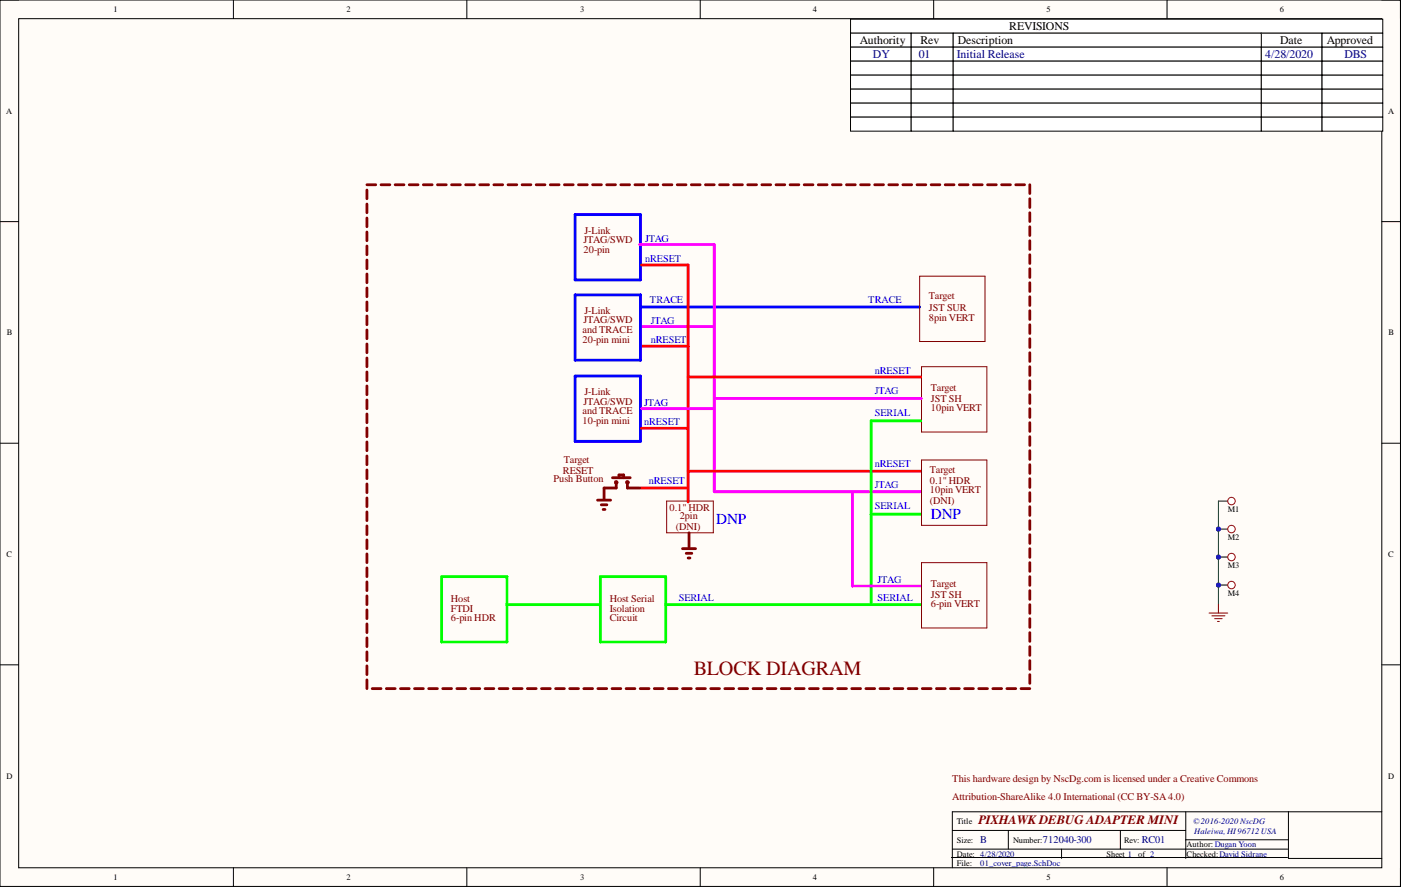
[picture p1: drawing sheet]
<svg xmlns="http://www.w3.org/2000/svg" width="381mm" height="241mm" viewBox="0 0 381 241" stroke-linecap="round" stroke-linejoin="round" font-family="sans-serif">
<path d="M0 0h380.9v241.1h-380.9z" fill-rule="evenodd" fill="#fffcf8"/>
<path d="M0 0h380.9v241.1h-380.9z" fill="none" stroke="#000" stroke-width=".27"/>
<path d="M5.1 5.1h370.7v231h-370.7z" fill-rule="evenodd" fill="#fffcf8"/>
<g fill="none" stroke="#000" stroke-width=".27">
<path d="M0 0h5.1M5.1 5.1h370.7v231h-370.7zM63.5 0v5.1M127 0v5.1M190.4 0v5.1M253.9 0v5.1M317.4 0v5.1M375.8 0h5.1v5.1M0 60.3h5.1M375.8 60.3h5.1M0 120.6h5.1M375.8 120.6h5.1"/>
<path d="M0 180.9h5.1M375.8 180.9h5.1M63.5 236.1v5M127 236.1v5M190.4 236.1v5M253.9 236.1v5M258.7 233.3h91.4M259 225.9h63.5M259 231h91.4M274.2 225.9v5.1M288.7 231v2.5M304.7 225.9v5.1"/>
<path d="M317.4 236.1v5M322.5 220.8v12.7M322.5 228.5h27.9M350.4 220.8v12.7h25.4M375.8 220.8h-116.8v15.3M380.9 236.1v5"/>
</g>
<path d="M231.3 5.2h144.7v3.8h-144.7z" fill-rule="evenodd" fill="#fff"/>
<path d="M231.3 5.2h144.7v3.8h-144.7z" fill="none" stroke="#000" stroke-width=".27"/>
<path d="M231.3 9h16.5v3.8h-16.5z" fill-rule="evenodd" fill="#fff"/>
<path d="M231.3 9h16.5v3.8h-16.5z" fill="none" stroke="#000" stroke-width=".27"/>
<path d="M247.8 9h11.4v3.8h-11.4z" fill-rule="evenodd" fill="#fff"/>
<path d="M247.8 9h11.4v3.8h-11.4z" fill="none" stroke="#000" stroke-width=".27"/>
<path d="M343 9h16.5v3.8h-16.5z" fill-rule="evenodd" fill="#fff"/>
<path d="M343 9h16.5v3.8h-16.5z" fill="none" stroke="#000" stroke-width=".27"/>
<path d="M359.5 9h16.5v3.8h-16.5z" fill-rule="evenodd" fill="#fff"/>
<path d="M359.5 9h16.5v3.8h-16.5z" fill="none" stroke="#000" stroke-width=".27"/>
<path d="M259.2 9h83.8v3.8h-83.8z" fill-rule="evenodd" fill="#fff"/>
<path d="M259.2 9h83.8v3.8h-83.8z" fill="none" stroke="#000" stroke-width=".27"/>
<path d="M231.3 12.8h16.5v3.8h-16.5z" fill-rule="evenodd" fill="#fff"/>
<path d="M231.3 12.8h16.5v3.8h-16.5z" fill="none" stroke="#000" stroke-width=".27"/>
<path d="M247.8 12.8h11.4v3.8h-11.4z" fill-rule="evenodd" fill="#fff"/>
<path d="M247.8 12.8h11.4v3.8h-11.4z" fill="none" stroke="#000" stroke-width=".27"/>
<path d="M259.2 12.8h83.8v3.8h-83.8z" fill-rule="evenodd" fill="#fff"/>
<path d="M259.2 12.8h83.8v3.8h-83.8z" fill="none" stroke="#000" stroke-width=".27"/>
<path d="M343 12.8h16.5v3.9h-16.5z" fill-rule="evenodd" fill="#fff"/>
<path d="M343 12.8h16.5v3.9h-16.5z" fill="none" stroke="#000" stroke-width=".27"/>
<path d="M359.5 12.8h16.5v3.9h-16.5z" fill-rule="evenodd" fill="#fff"/>
<path d="M359.5 12.8h16.5v3.9h-16.5z" fill="none" stroke="#000" stroke-width=".27"/>
<path d="M231.3 16.6h16.5v3.8h-16.5z" fill-rule="evenodd" fill="#fff"/>
<path d="M231.3 16.6h16.5v3.8h-16.5z" fill="none" stroke="#000" stroke-width=".27"/>
<path d="M247.8 16.6h11.4v3.8h-11.4z" fill-rule="evenodd" fill="#fff"/>
<path d="M247.8 16.6h11.4v3.8h-11.4z" fill="none" stroke="#000" stroke-width=".27"/>
<path d="M259.2 16.6h83.8v3.8h-83.8z" fill-rule="evenodd" fill="#fff"/>
<path d="M259.2 16.6h83.8v3.8h-83.8z" fill="none" stroke="#000" stroke-width=".27"/>
<path d="M343 16.7h16.5v3.8h-16.5z" fill-rule="evenodd" fill="#fff"/>
<path d="M343 16.7h16.5v3.8h-16.5z" fill="none" stroke="#000" stroke-width=".27"/>
<path d="M359.5 16.7h16.5v3.8h-16.5z" fill-rule="evenodd" fill="#fff"/>
<path d="M359.5 16.7h16.5v3.8h-16.5z" fill="none" stroke="#000" stroke-width=".27"/>
<path d="M231.3 20.4h16.5v3.9h-16.5z" fill-rule="evenodd" fill="#fff"/>
<path d="M231.3 20.4h16.5v3.9h-16.5z" fill="none" stroke="#000" stroke-width=".27"/>
<path d="M247.8 20.4h11.4v3.9h-11.4z" fill-rule="evenodd" fill="#fff"/>
<path d="M247.8 20.4h11.4v3.9h-11.4z" fill="none" stroke="#000" stroke-width=".27"/>
<path d="M259.2 20.4h83.8v3.9h-83.8z" fill-rule="evenodd" fill="#fff"/>
<path d="M259.2 20.4h83.8v3.9h-83.8z" fill="none" stroke="#000" stroke-width=".27"/>
<path d="M343 20.5h16.5v3.8h-16.5z" fill-rule="evenodd" fill="#fff"/>
<path d="M343 20.5h16.5v3.8h-16.5z" fill="none" stroke="#000" stroke-width=".27"/>
<path d="M359.5 20.5h16.5v3.8h-16.5z" fill-rule="evenodd" fill="#fff"/>
<path d="M359.5 20.5h16.5v3.8h-16.5z" fill="none" stroke="#000" stroke-width=".27"/>
<path d="M231.3 24.3h16.5v3.8h-16.5z" fill-rule="evenodd" fill="#fff"/>
<path d="M231.3 24.3h16.5v3.8h-16.5z" fill="none" stroke="#000" stroke-width=".27"/>
<path d="M247.8 24.3h11.4v3.8h-11.4z" fill-rule="evenodd" fill="#fff"/>
<path d="M247.8 24.3h11.4v3.8h-11.4z" fill="none" stroke="#000" stroke-width=".27"/>
<path d="M259.2 24.3h83.8v3.8h-83.8z" fill-rule="evenodd" fill="#fff"/>
<path d="M259.2 24.3h83.8v3.8h-83.8z" fill="none" stroke="#000" stroke-width=".27"/>
<path d="M343 24.3h16.5v3.8h-16.5z" fill-rule="evenodd" fill="#fff"/>
<path d="M343 24.3h16.5v3.8h-16.5z" fill="none" stroke="#000" stroke-width=".27"/>
<path d="M359.5 24.3h16.5v3.8h-16.5z" fill-rule="evenodd" fill="#fff"/>
<path d="M359.5 24.3h16.5v3.8h-16.5z" fill="none" stroke="#000" stroke-width=".27"/>
<path d="M231.3 28.1h16.5v3.8h-16.5z" fill-rule="evenodd" fill="#fff"/>
<path d="M231.3 28.1h16.5v3.8h-16.5z" fill="none" stroke="#000" stroke-width=".27"/>
<path d="M247.8 28.1h11.4v3.8h-11.4z" fill-rule="evenodd" fill="#fff"/>
<path d="M247.8 28.1h11.4v3.8h-11.4z" fill="none" stroke="#000" stroke-width=".27"/>
<path d="M259.2 28.1h83.8v3.8h-83.8z" fill-rule="evenodd" fill="#fff"/>
<path d="M259.2 28.1h83.8v3.8h-83.8z" fill="none" stroke="#000" stroke-width=".27"/>
<path d="M343 28.1h16.5v3.8h-16.5z" fill-rule="evenodd" fill="#fff"/>
<path d="M343 28.1h16.5v3.8h-16.5z" fill="none" stroke="#000" stroke-width=".27"/>
<path d="M359.5 28.1h16.5v3.8h-16.5z" fill-rule="evenodd" fill="#fff"/>
<path d="M359.5 28.1h16.5v3.8h-16.5z" fill="none" stroke="#000" stroke-width=".27"/>
<path d="M231.3 31.9h16.5v3.8h-16.5z" fill-rule="evenodd" fill="#fff"/>
<path d="M231.3 31.9h16.5v3.8h-16.5z" fill="none" stroke="#000" stroke-width=".27"/>
<path d="M247.8 31.9h11.4v3.8h-11.4z" fill-rule="evenodd" fill="#fff"/>
<path d="M247.8 31.9h11.4v3.8h-11.4z" fill="none" stroke="#000" stroke-width=".27"/>
<path d="M259.2 31.9h83.8v3.8h-83.8z" fill-rule="evenodd" fill="#fff"/>
<path d="M259.2 31.9h83.8v3.8h-83.8z" fill="none" stroke="#000" stroke-width=".27"/>
<path d="M343 31.9h16.5v3.8h-16.5z" fill-rule="evenodd" fill="#fff"/>
<path d="M343 31.9h16.5v3.8h-16.5z" fill="none" stroke="#000" stroke-width=".27"/>
<path d="M359.5 31.9h16.5v3.8h-16.5z" fill-rule="evenodd" fill="#fff"/>
<path d="M359.5 31.9h16.5v3.8h-16.5zM331.3 136.3h2.6" fill="none" stroke="#000" stroke-width=".27"/>
<circle cx="334.9" cy="136.3" r="1.02" fill="#fff"/>
<circle cx="334.9" cy="136.3" r="1.02" fill="none" stroke="#bf0000" stroke-width=".27"/>
<circle cx="331.3" cy="143.9" r=".51" fill="#000080"/>
<circle cx="331.3" cy="143.9" r=".51" fill="none" stroke="#000080" stroke-width=".27"/>
<path d="M331.3 143.9h2.6" fill="none" stroke="#000" stroke-width=".27"/>
<circle cx="331.3" cy="143.9" r=".51" fill="#000080"/>
<circle cx="331.3" cy="143.9" r=".51" fill="none" stroke="#000080" stroke-width=".27"/>
<circle cx="334.9" cy="143.9" r="1.02" fill="#fff"/>
<circle cx="334.9" cy="143.9" r="1.02" fill="none" stroke="#bf0000" stroke-width=".27"/>
<circle cx="331.3" cy="151.5" r=".51" fill="#000080"/>
<circle cx="331.3" cy="151.5" r=".51" fill="none" stroke="#000080" stroke-width=".27"/>
<path d="M331.3 151.5h2.6" fill="none" stroke="#000" stroke-width=".27"/>
<circle cx="331.3" cy="151.5" r=".51" fill="#000080"/>
<circle cx="331.3" cy="151.5" r=".51" fill="none" stroke="#000080" stroke-width=".27"/>
<circle cx="334.9" cy="151.5" r="1.02" fill="#fff"/>
<circle cx="334.9" cy="151.5" r="1.02" fill="none" stroke="#bf0000" stroke-width=".27"/>
<circle cx="331.3" cy="159.2" r=".51" fill="#000080"/>
<circle cx="331.3" cy="159.2" r=".51" fill="none" stroke="#000080" stroke-width=".27"/>
<path d="M331.3 159.2h2.6" fill="none" stroke="#000" stroke-width=".27"/>
<circle cx="331.3" cy="159.2" r=".51" fill="#000080"/>
<circle cx="331.3" cy="159.2" r=".51" fill="none" stroke="#000080" stroke-width=".27"/>
<circle cx="334.9" cy="159.2" r="1.02" fill="#fff"/>
<circle cx="334.9" cy="159.2" r="1.02" fill="none" stroke="#bf0000" stroke-width=".27"/>
<path d="M250.1 75.1h17.8v17.8h-17.8zM250.6 99.8h17.8v17.7h-17.8zM181.3 136.3h12.7v8.6h-12.7zM250.6 125.1h17.8v17.8h-17.8zM250.6 153.1h17.8v17.7h-17.8zM328.8 166.8h5.1M329.6 167.5h3.5M330.3 168.3h2.1M331.1 169.1h.5M331.3 164.2v2.6" fill="none" stroke="#800000" stroke-width=".27"/>
<path d="M250.3 114.5h-13.4v50h-55.9M236.9 139.9h13.4M120.1 156.9h17.8v17.7h-17.8zM163.3 156.9h17.7v17.7h-17.7zM137.9 164.5h25.4M237.1 164.5h13.2" fill="none" stroke="#0f0" stroke-width=".76"/>
<path d="M173.9 66.5h20.3v67.3h56.1M174.4 88.8h19.8M174.4 111.2h19.8M194.2 108.4h56.4M231.8 134v25.4h18.5" fill="none" stroke="#f0f" stroke-width=".76"/>
<path d="M174.4 72.1h12.7v60.7h-12.9M174.4 94.2h12.7M174.4 116.5h12.7M187.1 102.6h63.2M187.1 133v3.6M187.1 128.2h63.2" fill="none" stroke="#f00" stroke-width=".76"/>
<g fill="none" stroke="#800000" stroke-width=".76">
<path d="M99.8 50.3h2.4M99.8 51.7v2.4M99.8 55.5v2.4M99.8 59.3v2.4M103.6 50.3h2.4M107.5 50.3h2.4M111.3 50.3h2.4M115.1 50.3h2.4M119 50.3h2.4M122.8 50.3h2.4M126.6 50.3h2.4M130.5 50.3h2.4"/>
<path d="M134.3 50.3h2.4M138.1 50.3h2.4M142 50.3h2.4M145.8 50.3h2.4M149.6 50.3h2.4M153.5 50.3h2.4M157.3 50.3h2.4M161.2 50.3h2.4M165 50.3h2.4M168.8 50.3h2.4M172.7 50.3h2.4M176.5 50.3h2.4"/>
<path d="M180.3 50.3h2.4M184.2 50.3h2.4M188 50.3h2.4M191.8 50.3h2.4M195.7 50.3h2.4M199.5 50.3h2.4M203.3 50.3h2.4M207.2 50.3h2.4M211 50.3h2.4M214.9 50.3h2.4M218.7 50.3h2.4M222.5 50.3h2.4"/>
<path d="M226.4 50.3h2.4M230.2 50.3h2.4M234 50.3h2.4M237.9 50.3h2.4M241.7 50.3h2.4M245.5 50.3h2.4M249.4 50.3h2.4M253.2 50.3h2.4M257 50.3h2.4M260.9 50.3h2.4M264.7 50.3h2.4M268.6 50.3h2.3"/>
<path d="M272.4 50.3h2.4M276.2 50.3h2.4M280.1 50.3v2.3M280.1 54.1v2.3M280.1 57.9v2.4M99.8 63.1v2.4M99.8 66.9v2.4M99.8 70.7v2.4M99.8 74.5v2.4M99.8 78.3v2.4M280.1 61.7v2.4M280.1 65.5v2.4"/>
<path d="M280.1 69.3v2.4M280.1 73.1v2.4M280.1 76.9v2.4M99.8 82.2v2.3M99.8 86v2.3M99.8 89.8v2.3M99.8 93.6v2.4M99.8 97.4v2.4M280.1 80.7v2.4M280.1 84.5v2.4M280.1 88.3v2.4M280.1 92.1v2.4"/>
<path d="M280.1 96v2.3M280.1 99.8v2.3M99.8 101.2v2.4M99.8 105v2.4M99.8 108.8v2.4M99.8 112.6v2.4M99.8 116.4v2.4M280.1 103.6v2.3M280.1 107.4v2.4M280.1 111.2v2.4M280.1 115v2.4M280.1 118.8v2.4"/>
<path d="M99.8 120.2v2.4M99.8 124v2.4M99.8 127.8v2.4M99.8 131.6v2.4M99.8 135.5v2.3M99.8 139.3v2.3M162.5 136.1h3.6M163.5 137.3h1.5M164 138.6h.5M166.6 130h4.8M167.6 131.2v1.6h-3.3v3M168.3 130v-.8h1.3v.8"/>
<path d="M170.6 131.2v1.6h3.3M280.1 122.6v2.4M280.1 126.4v2.4M280.1 130.2v2.4M280.1 134v2.4M280.1 137.8v2.4M99.8 143.1v2.4M99.8 146.9v2.4M99.8 150.7v2.4M99.8 154.5v2.4M99.8 158.3v2.4M185.6 149.3h3.6"/>
<path d="M186.6 150.5h1.5M187.1 151.8h.5M187.4 144.9v4.1M280.1 141.6v2.4M280.1 145.5v2.3M280.1 149.3v2.3M280.1 153.1v2.3M280.1 156.9v2.4M99.8 162.1v2.4M99.8 165.9v2.4M99.8 169.7v2.4M99.8 173.5v2.4"/>
<path d="M99.8 177.3v2.4M280.1 160.7v2.4M280.1 164.5v2.4M280.1 168.3v2.4M280.1 172.1v2.4M280.1 175.9v2.4M280.1 179.7v2.4M99.8 181.1v2.4M99.8 185v2.3M101.2 187.3h2.4M105.1 187.3h2.4M108.9 187.3h2.4"/>
<path d="M112.7 187.3h2.4M116.6 187.3h2.4M120.4 187.3h2.4M124.2 187.3h2.4M128.1 187.3h2.4M131.9 187.3h2.4M135.7 187.3h2.4M139.6 187.3h2.4M143.4 187.3h2.4M147.3 187.3h2.4M151.1 187.3h2.4M154.9 187.3h2.4"/>
<path d="M158.8 187.3h2.4M162.6 187.3h2.4M166.4 187.3h2.4M170.3 187.3h2.4M174.1 187.3h2.4M177.9 187.3h2.4M181.8 187.3h2.4M185.6 187.3h2.4M189.4 187.3h2.4M193.3 187.3h2.4M197.1 187.3h2.4M201 187.3h2.3"/>
<path d="M204.8 187.3h2.4M208.6 187.3h2.4M212.5 187.3h2.4M216.3 187.3h2.4M220.1 187.3h2.4M224 187.3h2.4M227.8 187.3h2.4M231.6 187.3h2.4M235.5 187.3h2.4M239.3 187.3h2.4M243.1 187.3h2.4M247 187.3h2.4"/>
<path d="M250.8 187.3h2.4M254.7 187.3h2.3M258.5 187.3h2.4M262.3 187.3h2.4M266.2 187.3h2.4M270 187.3h2.4M273.8 187.3h2.4M277.7 187.3h2.4M280.1 183.5v2.4"/>
<circle cx="167.6" cy="131.2" r=".17"/>
<circle cx="170.6" cy="131.2" r=".17"/>
</g>
<path d="M156.4 58.4h17.8v17.8h-17.8zM156.4 80.2h17.8v17.8h-17.8zM174.4 83.5h75.7M156.4 102.3h17.8v17.8h-17.8z" fill="none" stroke="#00f" stroke-width=".76"/>
<path d="M331.3 136.3v27.9" fill="none" stroke="#008000" stroke-width=".27"/>
<circle cx="331.3" cy="143.9" r=".51" fill="#000080"/>
<circle cx="331.3" cy="143.9" r=".51" fill="none" stroke="#000080" stroke-width=".27"/>
<circle cx="331.3" cy="151.5" r=".51" fill="#000080"/>
<circle cx="331.3" cy="151.5" r=".51" fill="none" stroke="#000080" stroke-width=".27"/>
<circle cx="331.3" cy="159.2" r=".51" fill="#000080"/>
<circle cx="331.3" cy="159.2" r=".51" fill="none" stroke="#000080" stroke-width=".27"/>
<text font-size="5.5" fill="#800000" x="188.7" y="183.6">BLOCK DIAGRAM</text>
<g font-size="4.1" fill="#00f">
<text x="194.7" y="142.5">DNP</text>
<text x="253.1" y="141.2">DNP</text>
</g>
<text font-size="3.5" fill="#800000" x="266.1" y="224.1">PIXHAWKDEBUG ADAPTER MINI</text>
<g font-size="3.2">
<text x="274.5" y="8.3">REVISIONS</text>
<text x="233.8" y="12.1">Authority</text>
<text x="250.3" y="12.1">Rev</text>
<text x="260.5" y="12.1">Description</text>
<text x="348.1" y="12.1">Date</text>
<text x="360.8" y="12.1">Approved</text>
</g>
<g font-size="3.2" fill="#000080">
<text x="237.4" y="15.8">DY</text>
<text x="249.8" y="15.8">01</text>
<text x="260.3" y="15.8">Initial Release</text>
<text x="344" y="15.8">4/28/2020</text>
<text x="365.6" y="15.8">DBS</text>
</g>
<g font-size="2.8" fill="#800000">
<text x="158.9" y="63.6">J-Link</text>
<text x="158.7" y="66.2">JTAG/SWD</text>
<text x="158.7" y="69">20-pin</text>
<text x="252.6" y="81.4">Target</text>
<text x="158.7" y="88">JTAG/SWD</text>
<text x="158.9" y="85.5">J-Link</text>
<text x="252.6" y="84.7">JST SUR</text>
<text x="252.6" y="87.2">8pin VERT</text>
<text x="158.4" y="93.3">20-pin mini</text>
<text x="158.4" y="90.5">andTRACE</text>
<text x="158.9" y="107.5">J-Link</text>
<text x="253.1" y="106.3">Target</text>
<text x="158.4" y="112.6">andTRACE</text>
<text x="158.7" y="110.1">JTAG/SWD</text>
<text x="253.1" y="109.3">JST SH</text>
<text x="253.1" y="111.9">10pin VERT</text>
<text x="158.4" y="115.4">10-pin mini</text>
<text x="153.4" y="125.8">Target</text>
<text x="150.6" y="131.2">Push Button</text>
<text x="153.1" y="128.9">RESET</text>
<text x="252.9" y="128.6">Target</text>
<text x="252.9" y="131.7">0.1&quot;HDR</text>
<text x="252.9" y="134.2">10pin VERT</text>
<text x="252.9" y="137.2">(DNI)</text>
<text x="182" y="139">0.1&quot;HDR</text>
<text x="184.8" y="141.3">2pin</text>
<text x="183.8" y="144.1">(DNI)</text>
<text x="253.1" y="159.6">Target</text>
<text x="122.6" y="166.4">FTDI</text>
<text x="122.6" y="163.9">Host</text>
<text x="165.8" y="163.9">Host Serial</text>
<text x="165.8" y="166.4">Isolation</text>
<text x="253.1" y="162.6">JST SH</text>
<text x="253.1" y="165.2">6-pin VERT</text>
<text x="122.6" y="169">6-pin HDR</text>
<text x="165.8" y="169">Circuit</text>
<text x="259" y="212.6">This hardware design by NscDg.com is licensed under a Creative Commons</text>
<text x="259" y="217.7">Attribution-ShareAlike 4.0 International (CC BY-SA4.0)</text>
</g>
<g font-size="2.8" fill="#00f">
<text x="175.4" y="65.9">JTAG</text>
<text x="175.4" y="71.2">nRESET</text>
<text x="176.7" y="82.4">TRACE</text>
<text x="236.1" y="82.4">TRACE</text>
<text x="177" y="88.3">JTAG</text>
<text x="177" y="93.3">nRESET</text>
<text x="237.9" y="101.7">nRESET</text>
<text x="237.9" y="107.3">JTAG</text>
<text x="175.2" y="110.3">JTAG</text>
<text x="237.9" y="113.1">SERIAL</text>
<text x="175.2" y="115.7">nRESET</text>
<text x="176.5" y="131.7">nRESET</text>
<text x="237.9" y="127.1">nRESET</text>
<text x="237.9" y="132.7">JTAG</text>
<text x="237.9" y="138.5">SERIAL</text>
<text x="238.7" y="158.6">JTAG</text>
<text x="184.6" y="163.4">SERIAL</text>
<text x="238.7" y="163.4">SERIAL</text>
</g>
<g font-size="2.8" fill="#000080">
<text x="266.6" y="229.4">B</text>
<text x="283.6" y="229.4">712040-300</text>
<text x="310.5" y="229.4">RC01</text>
</g>
<g font-size="2.3">
<text x="30.9" y="3.3">1</text>
<text x="94.2" y="3.3">2</text>
<text x="157.8" y="3.3">3</text>
<text x="221.1" y="3.3">4</text>
<text x="284.6" y="3.3">5</text>
<text x="348" y="3.3">6</text>
<text x="1.7" y="30.9">A</text>
<text x="377.5" y="30.9">A</text>
<text x="1.9" y="91.2">B</text>
<text x="377.6" y="91.2">B</text>
<text x="333.9" y="139.4">M1</text>
<text x="333.9" y="147">M2</text>
<text x="1.8" y="151.5">C</text>
<text x="333.9" y="154.6">M3</text>
<text x="377.6" y="151.5">C</text>
<text x="333.9" y="162.2">M4</text>
<text x="1.8" y="211.8">D</text>
<text x="377.6" y="211.8">D</text>
<text x="260.3" y="224.1">Title</text>
<text x="260.3" y="229.2">Size:</text>
<text x="260.3" y="233">Date: 4/28/2020</text>
<text x="275.5" y="229.2">Number:</text>
<text x="300.9" y="233">Sheet 1</text>
<text x="305.7" y="229.2">Rev:</text>
<text x="309.5" y="233">of 2</text>
<text x="322.7" y="230.5">Author: Dugan Yoon</text>
<text x="322.7" y="233">Checked:David Sidrane</text>
<text x="30.9" y="239.4">1</text>
<text x="94.2" y="239.4">2</text>
<text x="157.8" y="239.4">3</text>
<text x="221.1" y="239.4">4</text>
<text x="260.3" y="235.6">File:</text>
<text x="284.6" y="239.4">5</text>
<text x="348" y="239.4">6</text>
</g>
<g font-size="2.3" fill="#000080">
<text x="324.5" y="224.1">©2016-2020 NscDG</text>
<text x="324.7" y="226.9">Haleiwa, HI96712 USA</text>
<text x="266.6" y="235.6">01_cover_page.SchDoc</text>
</g>
</svg>
